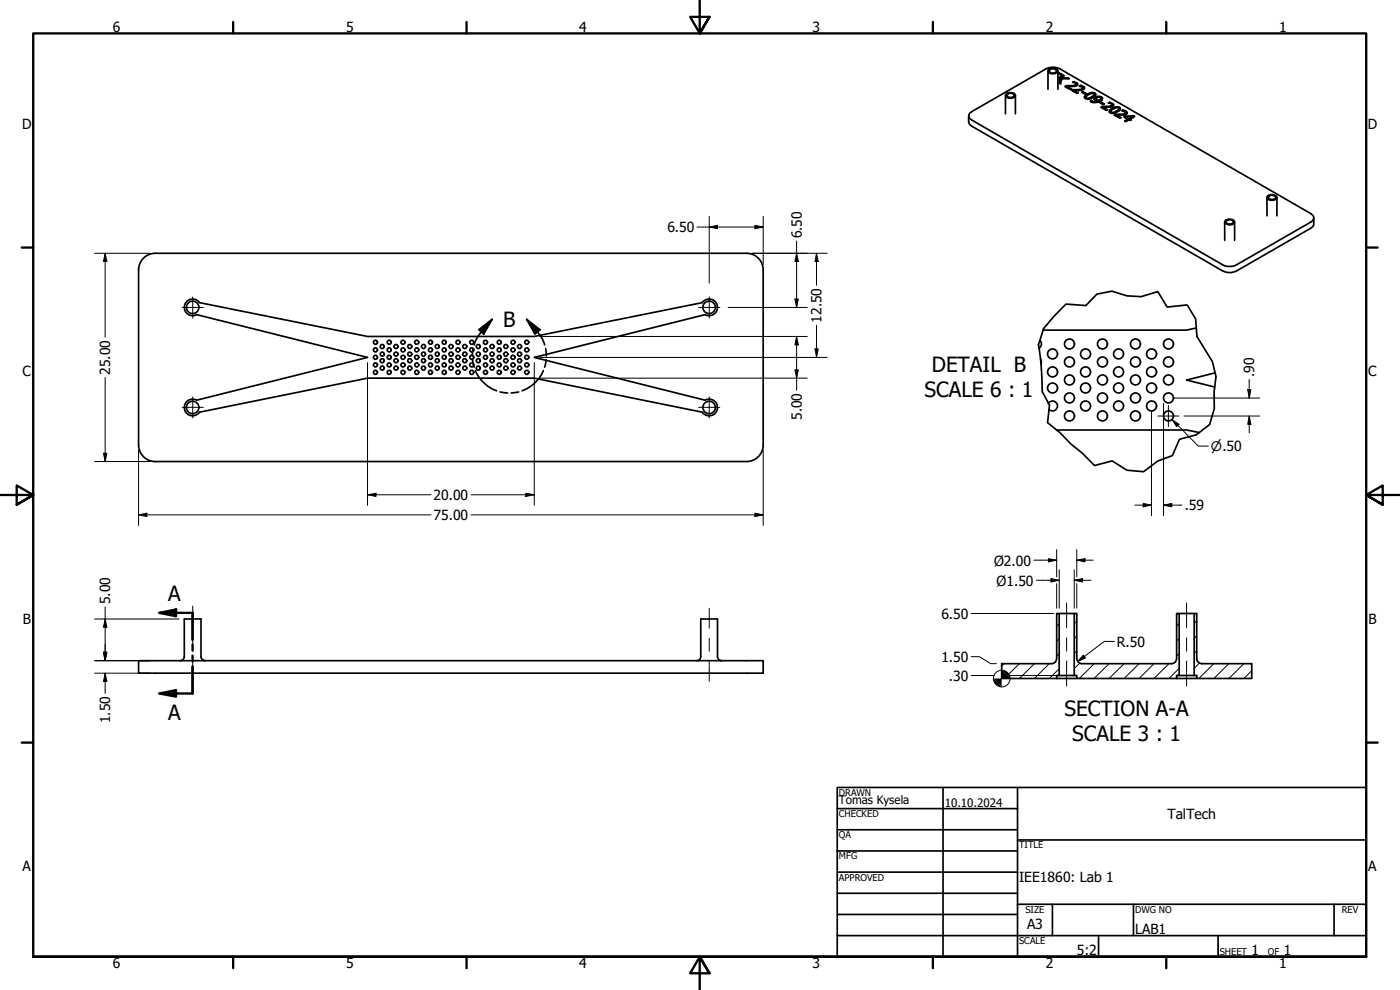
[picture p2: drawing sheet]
<svg xmlns="http://www.w3.org/2000/svg" width="420mm" height="297mm" viewBox="0 0 420 297" stroke-linecap="round" stroke-linejoin="round" font-family="sans-serif">
<!-- layer: Hatch (ANSI) -->
<g fill="none" stroke="#000" stroke-width=".3">
<path d="M301.4 199.1l-.8 .8M305.9 199.1l-4.5 4.5M310.5 199.1l-4.6 4.5M314.9 199.1l-4.4 4.5M317.9 196.1l-.8 .8M317.9 191.6l-.8 .8M317.9 187.2l-.8 .7M323.2 195.4l-.8 .7M323.2 190.9l-.8 .7M323.2 186.4l-.8 .7M324 199l-1.6 1.6M328.4 199.1l-4.5 4.5"/>
<path d="M332.9 199.1l-4.5 4.5M337.4 199.1l-4.5 4.5M341.9 199.1l-4.5 4.5M346.3 199.1l-4.4 4.5M350.8 199.1l-4.5 4.5M353.9 196.1l-.8 .7M353.9 191.6l-.8 .7M353.9 187.1l-.8 .7M359.2 195.3l-.8 .8M359.2 190.8l-.8 .8M359.2 186.3l-.8 .8M360 198.9l-1.6 1.6"/>
<path d="M364.3 199.1l-4.5 4.5M368.8 199.1l-4.5 4.5M373.3 199.1l-4.5 4.5M317.9 200.6l-3 3M353.9 200.5l-3.1 3.1M375.7 201.2l-2.4 2.4"/>
</g>
<!-- layer: Visible (ANSI) -->
<g fill="none" stroke="#000" stroke-width=".51">
<path d="M290.7 34.8l.1 2.2 .8 .8 75.3 43.5a4.5 4.5 0 0 0 4.3 0l22.2-12.9 .8-.7 .1-2.3M291 34l22.9-13.3a4.5 4.5 0 0 1 4.2 0l75.3 43.4a1.32 1.32 0 0 1 .9 1.3 1.32 1.32 0 0 1-.9 1.2l-22.2 12.8a4.5 4.5 0 0 1-4.3 0l-75.3-43.4a1.3 1.3 0 0 1-.6-2zM301.8 28.6v5.5M301.8 28.4a2.04 2.04 0 0 1 2.8-.2l.1 .5a1.78 1.78 0 0 1-2.9 .1zM302.5 28.2a1.3 1.3 0 0 1 1.9 .4 1.27 1.27 0 0 1-2.2 .3zM304.7 28.6v5.5M314.5 21.3v5.5M314.6 21a1.8 1.8 0 0 1 2.9 .3 1.84 1.84 0 0 1-3 .1zM315.2 20.8a1.43 1.43 0 0 1 1.9 .5 1.19 1.19 0 0 1-1.1 .7 1.19 1.19 0 0 1-1.1-.9zM317.5 21.6l1.3 .7-.3 .2-1-.5M317.5 23.4l1.5-.9 .4 .2-1.3 .7h2.4l.4 .2-2.3 .1-.3 1.5-.5-.3 .3-1.3-.6 .2M317.5 21.3v5.5"/>
<path d="M318.1 23.4v.7h.4M318.1 23.7l-.2 1.3M319 22.5v.4M320 25.7v.4M320.2 26v.3M320.5 23.4v.2M322 26.9v.5M322.3 24.5l-.4 .2 1.1 .5M322.3 24.5l1.1 .5v.4l-.2 .3-3 .3M322.3 24.5v.3M322.3 27.1v.4M323 25.2l-.7 .4-2.3 .1-.4 .3 1.6 .9 .4-.2-1.4-.7"/>
<path d="M323 25.3l.3 .3M323 25.2v.6M324.3 25.6l-.4 .3 1.1 .5M324.3 25.6l1.1 .5v.6l-.9 .4h-2.2M324.3 25.6v.4M324.6 27.7l.3-.2 1 .6-.3 .1zM324.9 27.5v.4M325 26.4l-.7 .4-2.3 .1-.4 .2 1.7 1 .3-.2-1.3-.8M325 26.5l.4 .2M325 26.4v.5M325.6 29.4l.3-.3v.5M325.7 28.6l.6-.4a2.02 2.02 0 0 1 2.6 0 2.28 2.28 0 0 1-3.5 1.1z"/>
<path d="M325.9 29l1.3-.8a.89 .89 0 0 1 1.2 .1l-1.2 1a.89 .89 0 0 1-1.3-.1zM327.2 30.3l.3-.2a1.42 1.42 0 0 0 1.9 .2l-.3-.1a.65 .65 0 0 1-.7-.8 1.58 1.58 0 0 1 2.5 .2 2.69 2.69 0 0 1-3.7 .7zM327.5 30.6v-.5v.5M328.4 28.5l.3 .2M328.4 28.3v.6M328.9 29.7l.9 .4v.4M328.9 29.7l-.4 .3M328.9 29.6v.5M329.4 30.3v.4M330 30.8l.3-.2 1 .6-.3 .2zM330.3 30.6v.4M330.5 29.5a.91 .91 0 0 0-1.6 .2"/>
<path d="M330.5 29.5v.6zM330.5 29.5l-.7 .6M330.5 29.6l.3 .3M330.8 31.9v.5M331 32.2v.4M333 30.7l-.4 .2 1 .3 .2 .2M333 30.7l1.1 .5 .1 .5a4.1 4.1 0 0 1-3.2 .5M333 30.7v.3M333.1 32.9a2.22 2.22 0 0 1 3.1-.4 1.6 1.6 0 0 1-1.4 1.3 1.22 1.22 0 0 1-1.9-.5zM333.2 33.4l-.2 .3M333.2 33.5v.4M333.6 33l.5-.2a1.32 1.32 0 0 1 1.8-.2l-1.3 1a.95 .95 0 0 1-1.4-.1z"/>
<path d="M333.8 31.4l-.8 .5h-2.2l-.4 .3 1.6 .9 .4-.2-1.4-.7M333.8 31.5l.3 .3M333.8 31.4v.6M334.8 34.3v.4M335.1 34.5v.3M335.9 32.8l.3 .1M335.9 32.6v.7M337.1 33l-.4 .3 1.1 .5M337.1 33l.8 .3 .4 .5v.2l-1 .5h-2.2M337.1 33v.3M337.2 35l3-.3 .4 .2-1.5 .9 .3 .2-.3 .1-.3-.2-.9 .6-.4-.2 1-.6zM337.6 34.8v.5"/>
<path d="M337.8 33.8l-.7 .4-2.3 .1-.4 .2 1.7 1 .3-.2-1.3-.8M337.8 35l.9 .6M337.8 33.9l.3 .2M337.8 33.8v.5M338.5 35.7v.4M339.1 36l-.1 .1M339.1 35.8v.3M339.8 35.4v-.4h-2v.4M339.8 35l-1.1 .6v.4M340.2 34.7v.4M380.2 59.2v5.6M380.3 59a1.8 1.8 0 0 1 2.9 .3 1.78 1.78 0 0 1-2.9 .1z"/>
<path d="M380.9 58.8a1.48 1.48 0 0 1 2 .4 1.4 1.4 0 0 1-2.2 .3zM383.2 59.2v5.6M46.5 76h177.6M46.6 76a5 5 0 0 0-5 4.9v52.6a5 5 0 0 0 5 5M224.1 76a5 5 0 0 1 4.9 4.9v52.6a5 5 0 0 1-4.9 5M367.5 66.6v5.5M368 66a2.39 2.39 0 0 1 2.4 .2l.1 .5a1.8 1.8 0 0 1-3 0zM368.2 66.2a1.3 1.3 0 0 1 1.9 .3 1.21 1.21 0 0 1-1.1 .7 1.21 1.21 0 0 1-1.1-.7zM370.5 66.6v5.5M59.8 90.8l50.5 10.2h50l50.5-10.2M59.8 90.7a2.51 2.51 0 0 0-3.4-.6 2.51 2.51 0 0 0-.7 3.4 2.51 2.51 0 0 0 3.3 .9l51.3 12.8-51.2 12.9a2.51 2.51 0 0 0-3.4 .8 2.51 2.51 0 0 0 .7 3.4 2.51 2.51 0 0 0 3.4-.6M210.8 90.7a2.51 2.51 0 0 1 3.4-.6 2.51 2.51 0 0 1 .8 3.4 2.51 2.51 0 0 1-3.4 .9l-51.3 12.8 51.3 12.9a2.51 2.51 0 0 1 3.4 .8 2.51 2.51 0 0 1-.8 3.4 2.51 2.51 0 0 1-3.4-.6"/>
<path d="M359 98.4l-2.9 .6h-43M312.1 102.1a1.49 1.49 0 0 1-.3 2.4M312.3 107.7l.2 .7-.1 .8M364.7 111.9l-8.6 2.1 8.5 2.1M46.5 138.5h177.6M59.8 123.7l50.5-10.2h50l50.5 10.2M314.7 121a1.49 1.49 0 0 1 2.1-.4 1.49 1.49 0 0 1 .2 2.2 1.49 1.49 0 0 1-2.2 0M317.1 129h39l3.8 .8M41.6 198.2h187.4v3.8h-187.4zM55.3 197a1.24 1.24 0 0 1-1.2 1.2M55.3 197v-11.3h5v11.3M60.3 197a1.24 1.24 0 0 0 1.3 1.2"/>
<path d="M210.3 197v-11.3h5v11.3M210.3 197a1.24 1.24 0 0 1-1.2 1.2M215.3 197a1.24 1.24 0 0 0 1.3 1.2M300.6 199.1h15.1a1.52 1.52 0 0 0 1.4-1.5v-13.5h.8v18.6h-.8v.9h-16.5zM317.9 184.1h4.5M322.4 184.1h.8v13.5a1.52 1.52 0 0 0 1.4 1.5h27.1a1.52 1.52 0 0 0 1.4-1.5v-13.5h.8v18.6h-.8v.9h-29.9v-.9h-.8zM353.9 184.1h4.5M358.4 184.1h.8v13.5a1.52 1.52 0 0 0 1.4 1.5h15.1v4.5h-16.5v-.9h-.8zM317.1 203.6h6.1M317.9 202.7h4.5M353.1 203.6h6.1M353.9 202.7h4.5"/>
<circle cx="57.8" cy="92.2" r="1.87"/>
<circle cx="212.8" cy="92.2" r="1.87"/>
<circle cx="112.7" cy="102.7" r=".6"/>
<circle cx="112.7" cy="111.7" r=".6"/>
<circle cx="112.7" cy="107.2" r=".6"/>
<circle cx="112.7" cy="105" r=".6"/>
<circle cx="112.7" cy="109.5" r=".6"/>
<circle cx="114.7" cy="110.4" r=".6"/>
<circle cx="114.7" cy="108.2" r=".6"/>
<circle cx="114.7" cy="104" r=".6"/>
<circle cx="114.7" cy="106.3" r=".6"/>
<circle cx="116.8" cy="109.5" r=".6"/>
<circle cx="116.8" cy="105" r=".6"/>
<circle cx="116.8" cy="102.7" r=".6"/>
<circle cx="116.8" cy="111.7" r=".6"/>
<circle cx="116.8" cy="107.2" r=".6"/>
<circle cx="118.8" cy="106.3" r=".6"/>
<circle cx="118.8" cy="104" r=".6"/>
<circle cx="118.8" cy="110.4" r=".6"/>
<circle cx="118.8" cy="108.2" r=".6"/>
<circle cx="120.9" cy="105" r=".6"/>
<circle cx="120.9" cy="107.2" r=".6"/>
<circle cx="120.9" cy="111.7" r=".6"/>
<circle cx="120.9" cy="102.7" r=".6"/>
<circle cx="120.9" cy="109.5" r=".6"/>
<circle cx="123" cy="110.4" r=".6"/>
<circle cx="123" cy="108.2" r=".6"/>
<circle cx="123" cy="104" r=".6"/>
<circle cx="123" cy="106.3" r=".6"/>
<circle cx="125.1" cy="102.7" r=".6"/>
<circle cx="125.1" cy="105" r=".6"/>
<circle cx="125.1" cy="109.5" r=".6"/>
<circle cx="125.1" cy="111.7" r=".6"/>
<circle cx="125.1" cy="107.2" r=".6"/>
<circle cx="127.1" cy="110.4" r=".6"/>
<circle cx="127.1" cy="104" r=".6"/>
<circle cx="127.1" cy="106.3" r=".6"/>
<circle cx="127.1" cy="108.2" r=".6"/>
<circle cx="129.2" cy="102.7" r=".6"/>
<circle cx="129.2" cy="109.5" r=".6"/>
<circle cx="129.2" cy="111.7" r=".6"/>
<circle cx="129.2" cy="105" r=".6"/>
<circle cx="129.2" cy="107.2" r=".6"/>
<circle cx="131.2" cy="108.2" r=".6"/>
<circle cx="131.2" cy="106.3" r=".6"/>
<circle cx="131.2" cy="104" r=".6"/>
<circle cx="131.2" cy="110.4" r=".6"/>
<circle cx="133.3" cy="109.5" r=".6"/>
<circle cx="133.3" cy="102.7" r=".6"/>
<circle cx="133.3" cy="105" r=".6"/>
<circle cx="133.3" cy="111.7" r=".6"/>
<circle cx="133.3" cy="107.2" r=".6"/>
<circle cx="135.4" cy="104" r=".6"/>
<circle cx="135.4" cy="108.2" r=".6"/>
<circle cx="135.4" cy="106.3" r=".6"/>
<circle cx="135.4" cy="110.4" r=".6"/>
<circle cx="137.4" cy="111.7" r=".6"/>
<circle cx="137.4" cy="102.7" r=".6"/>
<circle cx="137.4" cy="109.5" r=".6"/>
<circle cx="137.4" cy="107.2" r=".6"/>
<circle cx="137.4" cy="105" r=".6"/>
<circle cx="139.5" cy="108.2" r=".6"/>
<circle cx="139.5" cy="104" r=".6"/>
<circle cx="139.5" cy="106.3" r=".6"/>
<circle cx="139.5" cy="110.4" r=".6"/>
<circle cx="141.6" cy="109.5" r=".6"/>
<circle cx="141.6" cy="102.7" r=".6"/>
<circle cx="141.6" cy="105" r=".6"/>
<circle cx="141.6" cy="107.2" r=".6"/>
<circle cx="141.6" cy="111.7" r=".6"/>
<circle cx="143.5" cy="108.2" r=".6"/>
<circle cx="143.5" cy="104" r=".6"/>
<circle cx="143.5" cy="110.4" r=".6"/>
<circle cx="143.5" cy="106.3" r=".6"/>
<circle cx="145.7" cy="109.5" r=".6"/>
<circle cx="145.7" cy="105" r=".6"/>
<circle cx="145.7" cy="102.7" r=".6"/>
<circle cx="145.7" cy="107.2" r=".6"/>
<circle cx="145.7" cy="111.7" r=".6"/>
<circle cx="147.7" cy="104" r=".6"/>
<circle cx="147.7" cy="108.2" r=".6"/>
<circle cx="147.7" cy="106.3" r=".6"/>
<circle cx="147.7" cy="110.4" r=".6"/>
<circle cx="149.8" cy="107.2" r=".6"/>
<circle cx="149.8" cy="111.7" r=".6"/>
<circle cx="149.8" cy="105" r=".6"/>
<circle cx="149.8" cy="102.7" r=".6"/>
<circle cx="149.8" cy="109.5" r=".6"/>
<circle cx="151.8" cy="106.3" r=".6"/>
<circle cx="151.8" cy="104" r=".6"/>
<circle cx="151.8" cy="110.4" r=".6"/>
<circle cx="151.8" cy="108.2" r=".6"/>
<circle cx="154" cy="107.2" r=".6"/>
<circle cx="154" cy="109.5" r=".6"/>
<circle cx="154" cy="111.7" r=".6"/>
<circle cx="154" cy="105" r=".6"/>
<circle cx="154" cy="102.7" r=".6"/>
<circle cx="155.9" cy="108.2" r=".6"/>
<circle cx="155.9" cy="110.4" r=".6"/>
<circle cx="155.9" cy="104" r=".6"/>
<circle cx="155.9" cy="106.3" r=".6"/>
<circle cx="158.1" cy="105" r=".6"/>
<circle cx="158.1" cy="107.2" r=".6"/>
<circle cx="158.1" cy="102.7" r=".6"/>
<circle cx="158.1" cy="111.7" r=".6"/>
<circle cx="158.1" cy="109.5" r=".6"/>
<circle cx="315.9" cy="106.2" r="1.49"/>
<circle cx="315.9" cy="116.4" r="1.49"/>
<circle cx="315.9" cy="111.6" r="1.49"/>
<circle cx="321" cy="108.6" r="1.49"/>
<circle cx="321" cy="103.2" r="1.49"/>
<circle cx="321" cy="119.4" r="1.49"/>
<circle cx="321" cy="114" r="1.49"/>
<circle cx="325.8" cy="106.2" r="1.49"/>
<circle cx="325.8" cy="111.6" r="1.49"/>
<circle cx="325.8" cy="116.4" r="1.49"/>
<circle cx="330.9" cy="114" r="1.49"/>
<circle cx="330.9" cy="103.2" r="1.49"/>
<circle cx="330.9" cy="119.4" r="1.49"/>
<circle cx="330.9" cy="108.6" r="1.49"/>
<circle cx="335.7" cy="106.2" r="1.49"/>
<circle cx="335.7" cy="111.6" r="1.49"/>
<circle cx="335.7" cy="116.4" r="1.49"/>
<circle cx="340.8" cy="103.2" r="1.49"/>
<circle cx="340.8" cy="108.6" r="1.49"/>
<circle cx="340.8" cy="119.4" r="1.49"/>
<circle cx="340.8" cy="114" r="1.49"/>
<circle cx="345.6" cy="116.4" r="1.49"/>
<circle cx="345.6" cy="106.2" r="1.49"/>
<circle cx="345.6" cy="111.6" r="1.49"/>
<circle cx="350.7" cy="114" r="1.49"/>
<circle cx="350.7" cy="119.4" r="1.49"/>
<circle cx="350.7" cy="108.6" r="1.49"/>
<circle cx="350.7" cy="103.2" r="1.49"/>
<circle cx="57.8" cy="122.3" r="1.87"/>
<circle cx="212.8" cy="122.3" r="1.87"/>
<circle cx="321" cy="124.8" r="1.49"/>
<circle cx="325.8" cy="121.8" r="1.49"/>
<circle cx="330.9" cy="124.8" r="1.49"/>
<circle cx="335.7" cy="121.8" r="1.49"/>
<circle cx="340.8" cy="124.8" r="1.49"/>
<circle cx="345.6" cy="121.8" r="1.49"/>
<circle cx="350.7" cy="124.8" r="1.49"/>
</g>
<!-- layer: Break Line (ANSI) -->
<path d="M319.9 91.2l6 .5 3.3-3.4 4.5-.9 4.5 1.4 4.3 .2 5-1.5 2.8 4.6 6-.6 2.5 4.2 .4 5.3 4.7 7.5 1 4.5-.5 4.7v4.9l-1.4 4.8-4 3.1-5.1 1.3-2 4.9-4.5 1.7-4.2 3.1-5-.4-4.4-2.8-5.3 1.4-3.6-3.6-3.6-3-3.2-3.3-3.7-3 .6-5.3-2.2-4-.4-8.3-.7-5.8 1.5-4.8 3.2-3.8z" fill="none" stroke="#000" stroke-width=".51"/>
<!-- layer: Visible (ANSI) -->
<g fill="#000">
<circle cx="328.4" cy="28.9" r=".25"/>
<circle cx="330.5" cy="30.1" r=".25"/>
<circle cx="339.8" cy="35.4" r=".25"/>
</g>
<!-- layer: Section Line (ANSI) -->
<path d="M47.8 183.9l5-1v2zM47.8 183.9h10v8M57.8 193.4v1.8M57.8 196.7v1.8M47.8 208.1l5-1v1.9zM57.8 200v8.1h-10" fill="none" stroke="#000" stroke-width=".7"/>
<path d="M47.8 183.9l5-1v2zM47.8 208.1l5-1v1.9z" fill="#000"/>
<!-- layer: Detail Boundary (ANSI) -->
<path d="M143.7 98.9l4-3.1-2.5 4.5zM147.7 95.8a19.9 19.9 0 0 0-5.3 7.2l-.1 .5M158.1 95.8l4 3.1-1.6 1.4zM158.1 95.8a19.9 19.9 0 0 1 5.2 7.2l.1 .5M141.8 107.9l.5 2.3M142 104.6l-.3 2.2M142.7 111.2a11 11 0 0 0 6.3 6.1M150.1 117.6l2.2 .3M155.6 117.6l-2.2 .3M163.1 111.2a11 11 0 0 1-6.4 6.1M163.8 104.6l.2 2.2M163.9 107.9l-.5 2.3" fill="none" stroke="#000" stroke-width=".51"/>
<path d="M158.1 95.8l4 3.1-1.6 1.4zM143.7 98.9l4-3.1-2.5 4.5z" fill="#000"/>
<!-- layer: Border (ANSI) -->
<g fill="none" stroke="#000" stroke-width=".7">
<path d="M70 6.6v3.4M140 6.6v3.4M210 0v10l-2.9-4.9h5.8l-2.9 4.9 2.9-4.9M280 6.6v3.4M350 6.6v3.4M6.5 74.3h3.5M410 74.3h3.4M0 148.5h10l-5-2.8v5.7l5-2.9-5 2.9M420 148.5h-10l5-2.8v5.7l-5-2.9 5 2.9M6.5 222.8h3.5M410 222.8h3.4M10 287.1v-277.1h400v277.1h-400h400"/>
<path d="M70 287.1v3.4M140 287.1v3.4M212.9 292l-2.9-4.9 2.9 4.9h-5.8l2.9-4.9v9.9M280 287.1v3.4M350 287.1v3.4"/>
</g>
<!-- layer: Title (ANSI) -->
<g fill="none" stroke="#000" stroke-width=".51">
<path d="M251.3 236.3h158.7v50.8h-158.7zM283 236.3v50.8M305.4 236.3v50.8M251.3 242.6h54.1M251.3 249h54.1M251.3 255.3h54.1M305.4 252h104.6M251.3 261.7h54.1M251.3 268h54.1M251.3 274.4h54.1M305.4 271.3h104.6M315.8 271.3v9.4"/>
<path d="M340.2 271.3v9.4M400.4 271.3v9.4M251.3 280.7h158.7M329.7 280.7v6.4M365.6 280.7v6.4"/>
</g>
<!-- layer: Center Mark (ANSI) -->
<path d="M54.7 92.3h6.3M57.8 89.1v6.3M209.7 92.3h6.3M212.9 89.1v6.3M57.8 119v6.4M212.9 119v6.4M54.7 122.2h6.3M209.7 122.2h6.3M347.5 124.8h6.3M350.6 121.7v6.3" fill="none" stroke="#000" stroke-width=".3"/>
<!-- layer: Centerline (ANSI) -->
<path d="M57.8 181.8v6.7M57.8 191.5v3.9M57.8 198.5v5.9M212.9 182.5v6M212.9 191.5v3.9M212.9 198.5v5.9M320.1 180.9v7.5M320.1 191.4v4M320.1 198.4v7.5M356.1 180.9v7.5M356.1 191.4v4M356.1 198.4v7.5" fill="none" stroke="#000" stroke-width=".3"/>
<!-- layer: Dimension (ANSI) -->
<g fill="none" stroke="#000" stroke-width=".3">
<path d="M28.4 76h16.6M31.6 76l.5 2.5h-1zM31.6 76v25.2M209.2 68.1h19.8M212.9 68.1l2.4-.5v1zM212.9 64.9v20M225.7 76h22.5M226.6 67.6l2.4 .5-2.4 .5zM229 64.9v14.5M239.1 76l.5 2.5h-1zM239.1 72.3v20M245 76l.6 2.5h-1z"/>
<path d="M245 76v9.6M218.5 92.3h23.8M238.6 89.7h1l-.5 2.6zM245 97.6v9.6M31.6 113.3v25.2M110.3 108.8v42.8M160.3 108.8v42.8M161.9 107.2h86.3M161.9 101h80.4M161.9 113.5h80.4M238.6 111h1l-.5 2.5zM239.1 101l.5 2.5h-1z"/>
<path d="M239.1 101v16.1M244.6 104.7h1l-.6 2.5zM352.2 119.4h25.9M374.5 116.9h.9l-.5 2.5zM374.9 113.8v5.6M28.4 138.5h16.6M31.1 136h1l-.5 2.5zM41.6 135.1v22.6M229 135.1v22.6M345.6 123.4v31.3M349.2 121v3.7M349.2 124.9v29.8"/>
<path d="M351.7 125.9l2.1 1.4-.7 .7zM351.7 125.9l7.9 7.9h3M355.3 124.8h22.8M374.9 124.8l.5 2.5h-.9zM374.9 124.8v5M41.6 154.5l2.5-.5v1zM41.6 154.5h87.7M110.3 148.4l2.5-.4v1zM110.3 148.4h19M141.4 154.5h87.6M141.4 148.4h18.9M157.8 148l2.5 .4-2.5 .6z"/>
<path d="M226.6 154l2.4 .5-2.4 .5zM340.6 151.6h5M343.1 151.1l2.5 .5-2.5 .5zM349.2 151.6l2.5-.5v1zM349.2 151.6h5.5M310.3 168.1h6.8M311 174.1h6.9M314.6 167.6l2.5 .5-2.5 .5zM315.4 173.6l2.5 .5-2.5 .5zM317.1 164.9v8.2M317.1 175.1v7.4M317.9 170.9v11.6"/>
<path d="M322.4 174.1l2.5-.5v1zM322.4 174.1h5M322.4 170.9v11.6M323.2 168.1l2.4-.5v1zM323.2 168.1h4.9M323.2 164.9v8.2M323.2 175.1v7.4M28.4 198.2h16.6M28.4 185.7h25.3M31.1 195.7h1l-.5 2.5zM31.6 185.7l.5 2.5h-1zM31.6 182.1v16.1"/>
<path d="M291.5 197h2.4l3.4 2.1h1.7M291.5 184.1h24.8M325.1 196.6l.7 .8-2.4 1.1zM334.5 192.5h-3.1l-8 6M28.4 202h16.6M31.6 202l.5 2.5h-1zM31.6 202v6.1M291.5 202.7h6.8M303 202.7h15.5"/>
<circle cx="300.6" cy="203.6" r="2.51"/>
</g>
<g fill="#000">
<path d="M31.6 76l.5 2.5h-1zM212.9 68.1l2.4-.5v1zM226.6 67.6l2.4 .5-2.4 .5zM239.1 76l.5 2.5h-1zM245 76l.6 2.5h-1zM238.6 89.7h1l-.5 2.6zM238.6 111h1l-.5 2.5zM239.1 101l.5 2.5h-1zM244.6 104.7h1l-.6 2.5zM374.5 116.9h.9l-.5 2.5zM31.1 136h1l-.5 2.5zM351.7 125.9l2.1 1.4-.7 .7z"/>
<path d="M374.9 124.8l.5 2.5h-.9zM41.6 154.5l2.5-.5v1zM110.3 148.4l2.5-.4v1zM157.8 148l2.5 .4-2.5 .6zM226.6 154l2.4 .5-2.4 .5zM343.1 151.1l2.5 .5-2.5 .5zM349.2 151.6l2.5-.5v1zM314.6 167.6l2.5 .5-2.5 .5zM315.4 173.6l2.5 .5-2.5 .5zM322.4 174.1l2.5-.5v1zM323.2 168.1l2.4-.5v1zM31.1 195.7h1l-.5 2.5z"/>
<path d="M31.6 185.7l.5 2.5h-1zM325.1 196.6l.7 .8-2.4 1.1zM31.6 202l.5 2.5h-1z"/>
<path d="M298.1 203.6l2.5 2.5a2.61 2.61 0 0 1-2.5-2.5z" fill-rule="evenodd"/>
<path d="M300.6 201.1l2.5 2.5h-5l2.5 2.5z" fill-rule="evenodd"/>
<path d="M300.6 201.1a2.61 2.61 0 0 1 2.5 2.5z" fill-rule="evenodd"/>
</g>
<g font-size="6.3">
<text x="151" y="98">B</text>
<text x="279.7" y="111.6">DETAIL B</text>
<text x="277.5" y="119.1">SCALE 6 : 1</text>
<text x="50.5" y="180.4">A</text>
<text x="319.5" y="214.7">SECTION A-A</text>
<text x="50.5" y="216.1">A</text>
<text x="321.8" y="222.3">SCALE 3 : 1</text>
</g>
<g font-size="4.2">
<text x="33.8" y="9.6">6</text>
<text x="103.9" y="9.6">5</text>
<text x="173.9" y="9.6">4</text>
<text x="243.8" y="9.6">3</text>
<text x="313.9" y="9.6">2</text>
<text x="383.9" y="9.6">1</text>
<text x="6.7" y="38.7">D</text>
<text x="410.5" y="38.7">D</text>
<text x="200.3" y="69.6">6.50</text>
<text x="240.6" y="71.6" transform="rotate(-90 240.6 71.6)">6.50</text>
<text x="246.6" y="96.8" transform="rotate(-90 246.6 96.8)">12.50</text>
<text x="6.8" y="113">C</text>
<text x="33.1" y="112.4" transform="rotate(-90 33.1 112.4)">25.00</text>
<text x="376.4" y="113.1" transform="rotate(-90 376.4 113.1)">.90</text>
<text x="410.7" y="113">C</text>
<text x="240.6" y="126" transform="rotate(-90 240.6 126)">5.00</text>
<text x="130.1" y="150">20.00</text>
<text x="355.5" y="153.1">.59</text>
<text x="130.1" y="156">75.00</text>
<text x="298.4" y="169.7">Ø2.00</text>
<text x="299.1" y="175.8">Ø1.50</text>
<text x="33.1" y="181.3" transform="rotate(-90 33.1 181.3)">5.00</text>
<text x="282.5" y="185.6">6.50</text>
<text x="6.9" y="187.2">B</text>
<text x="410.7" y="187.2">B</text>
<text x="335.2" y="194">R.50</text>
<text x="282.5" y="198.6">1.50</text>
<text x="284.8" y="204.2">.30</text>
<text x="33.1" y="217" transform="rotate(-90 33.1 217)">1.50</text>
<text x="350.4" y="245.7">TalTech</text>
<text x="6.8" y="261.4">A</text>
<text x="410.7" y="261.4">A</text>
<text x="305.9" y="264.7">IEE1860: Lab 1</text>
<text x="308.2" y="278.8">A3</text>
<text x="340.7" y="280.2">LAB1</text>
<text x="323.2" y="286.5">5:2</text>
<text x="375.6" y="286.5">1</text>
<text x="385.3" y="286.5">1</text>
<text x="33.8" y="290.5">6</text>
<text x="103.9" y="290.5">5</text>
<text x="173.9" y="290.5">4</text>
<text x="243.8" y="290.5">3</text>
<text x="313.9" y="290.5">2</text>
<text x="383.9" y="290.5">1</text>
</g>
<text font-size="3.9" x="363.4" y="135.3">⌀.50</text>
<g font-size="3.5">
<text x="251.8" y="241.3">Tomas Kysela</text>
<text x="283.5" y="242">10.10.2024</text>
</g>
<g font-size="2.8">
<text x="251.8" y="238.8">DRAWN</text>
<text x="251.8" y="245.2">CHECKED</text>
<text x="251.8" y="251.5">QA</text>
<text x="251.8" y="257.9">MFG</text>
<text x="305.9" y="254.6">TITLE</text>
<text x="251.8" y="264.2">APPROVED</text>
<text x="307.7" y="273.9">SIZE</text>
<text x="340.7" y="273.9">DWG NO</text>
<text x="402.7" y="273.9">REV</text>
<text x="305.9" y="283.3">SCALE</text>
<text x="366.1" y="286.5">SHEET</text>
<text x="380.5" y="286.5">OF</text>
</g>
</svg>
